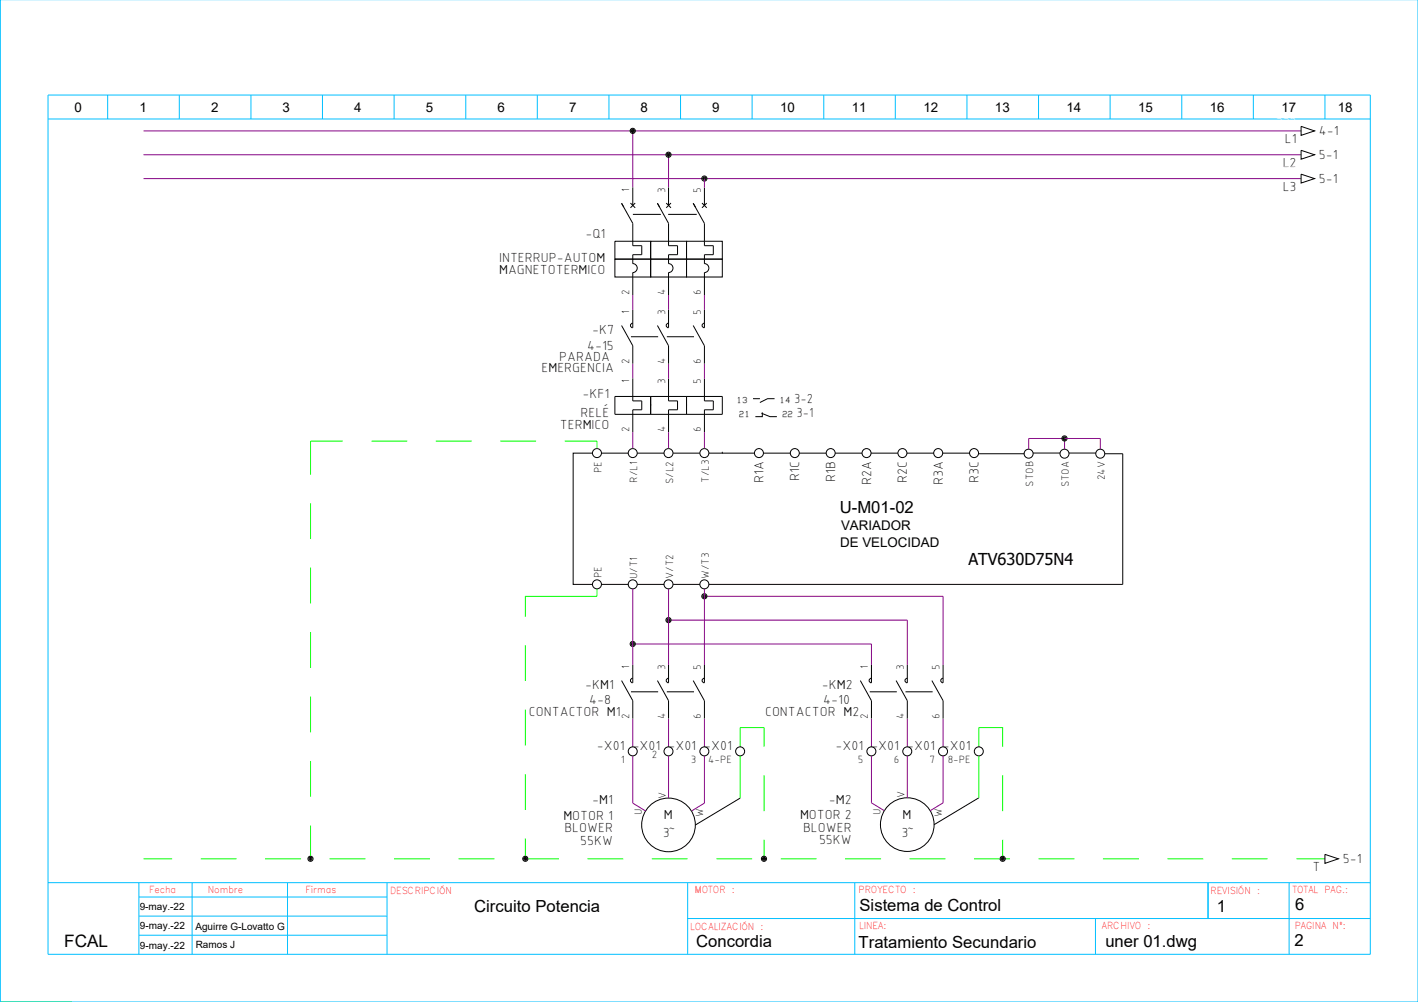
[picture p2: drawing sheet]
<svg xmlns="http://www.w3.org/2000/svg" width="297mm" height="210mm" viewBox="0 0 297 210" stroke-linecap="round" stroke-linejoin="round" font-family="sans-serif">
<g fill="none" stroke="#0f0" stroke-width=".21">
<path d="M71.8 92.4h-6.7v7M77.8 92.4h7.5M91.3 92.4h7.5M104.8 92.4h7.5M118.3 92.4h6.8v1.6M65.1 105.4v7.5M65.1 118.9v7.5M65.1 132.4v7.5M110.1 135.2v7.5M125.1 123.4v1.5h-15v4.3M65.1 145.9v7.5M65.1 159.4v7.5"/>
<path d="M110.1 148.7v7.5M155.1 158.4v8.8M160 156.4v-4h-4.9v4.1M205 158.4v8.7M210 156.4v-4h-5v4.1M30.1 179.9h6M42.1 179.9h7.5M55.5 179.9h7.6M65.1 172.9v7M69.1 179.9h7.5M82.6 179.9h7.5M96.1 179.9h7.5"/>
<path d="M109.6 179.9h7.5M110.1 162.2v7.5M110.1 175.7v4.2M123 179.9h7.6M136.6 179.9h7.4M150.1 179.9h7.5M160 162.4v7.5M160 175.9v4M163.6 179.9h7.5M177 179.9h7.6M190.5 179.9h7.5M204.1 179.9h7.4"/>
<path d="M210 162.4v7.5M210 175.9v4M217.6 179.9h7.5M231 179.9h7.6M244.5 179.9h7.6M258 179.9h7.5M271.6 179.9h5.9M.1 209.9h15"/>
</g>
<g fill="none" stroke="#00bfff" stroke-width=".21">
<path d="M.1 -.1v210h296.9v-210M10.1 19.9h276.9v180h-276.9zM22.5 19.9v5M37.6 19.9v5M52.6 19.9v5M67.5 19.9v5M82.6 19.9v5M97.6 19.9v5M112.6 19.9v5M127.6 19.9v5M142.6 19.9v5M157.6 19.9v5"/>
<path d="M172.6 19.9v5M187.5 19.9v5M202.6 19.9v5M217.6 19.9v5M232.5 19.9v5M247.6 19.9v5M262.6 19.9v5M277.5 19.9v5M10.1 24.9h276.9M10.1 184.9h276.9M29.1 191.9h52M29.1 195.9h52"/>
<path d="M29.1 187.9h52M29.1 184.9v15M40.2 184.9v15M60.2 184.9v15M81.1 184.9v15M144 192.4h143M144 184.9v15M179.1 184.9v15M229.5 192.4v7.5M253.1 184.9v7.5M270.1 184.9v15"/>
</g>
<g fill="none" stroke="#850585" stroke-width=".21">
<path d="M30.1 27.4h242.4M30.1 32.4h242.4M30.1 37.4h242.4M132.6 27.4v11.9M140 32.4v6.9M147.6 37.4v1.9M132.6 61.8v3.1M132.6 76.2v3.1M140 61.8v3.1M140 76.2v3.1M147.6 61.8v3.1M147.6 76.2v3.1"/>
<path d="M132.6 90.5v3.5M140 90.5v3.5M147.6 90.5v3.5M215.5 94.1v-2.2h15v2.2M223 91.9v2.2M132.6 123.4v15.9M132.6 134.9h49.9v4.4M140 123.4v15.9M140 129.9h50.1v9.4M147.6 123.4v15.9M147.6 124.9h50v14.4M132.6 150.5v6"/>
<path d="M132.6 158.4v9.8l2.7 1.7M140 150.5v6M140 158.4v8.8M147.6 158.4v9.8l-2.7 1.7M147.6 150.5v6M182.5 158.4v9.8l2.8 1.6M182.5 150.5v6M190.1 150.5v6M190.1 158.4v8.7M197.6 158.4v9.8l-2.8 1.6M197.6 150.5v6"/>
</g>
<g fill="none" stroke="#000" stroke-width=".21">
<path d="M132.6 39.3v3.7M140 39.3v3.7M147.6 39.3v3.7M272.5 31.5l2.9 .9-2.9 1zM272.5 36.5l2.9 .9-2.9 .9zM272.5 26.5l2.9 .9-2.9 1zM128.8 54.3h7.5v3.7h-7.5zM128.8 50.5h7.5v3.8h-7.5zM130.7 43.4l-.5-.8 2.4 4.2v4.7h1.8v1.9h-1.8v1.8M132.1 42.5l1 1M132.5 55.2a.94 .94 0 0 1 1 1 .94 .94 0 0 1-1 .9l.1 4.7M132.6 44.9h5.8"/>
<path d="M133.1 42.5l-1 1M136.3 54.3h7.5v3.7h-7.5zM136.3 50.5h7.5v3.8h-7.5zM138.2 43.4l-.5-.8 2.3 4.2v4.7h1.9v1.9h-1.9v1.8M139.6 42.5l1 1M140 44.9h6M140 55.2a.94 .94 0 0 1 1 1 .94 .94 0 0 1-1 .9v4.7M140.6 42.5l-1 1M143.8 54.3h7.5v3.7h-7.5zM143.8 50.5h7.5v3.8h-7.5zM145.7 43.4l-.5-.8 2.4 4.2v4.7h1.8v1.9h-1.8v1.8M147.1 42.5l.9 1"/>
<path d="M147.5 55.2a.94 .94 0 0 1 1 1 .94 .94 0 0 1-1 .9M147.6 57.1v4.7M148 42.5l-.9 1M130.2 68.2l2.4 4.2v3.8M132.2 70.5h5.7M132.6 64.9l-.1 3.8a.48 .48 0 0 1-.4-.5 .48 .48 0 0 1 .4-.5M132.6 79.3v4.7h1.8v1.8h-1.8v4.7M137.7 68.2l2.3 4.2v3.8M139.7 70.5h5.7M140 64.9v3.8a.48 .48 0 0 1-.4-.5 .48 .48 0 0 1 .4-.5M140 79.3v4.7h1.9v1.8h-1.9v4.7M145.2 68.2l2.4 4.2v3.8"/>
<path d="M147.5 67.7a.48 .48 0 0 0-.4 .5 .48 .48 0 0 0 .4 .5M147.6 64.9v3.8M147.6 79.3v4.7h1.8v1.8h-1.8v4.7M124.1 94.9h-4v27.5h4M126 94.9h5.6M128.8 83.1h22.5v3.7h-22.5zM133.5 94.9h5.6M136.3 84.9h.1M136.3 83.1v3.7M141 94.9h5.6M143.8 84.9h.1M143.8 83.1v3.7"/>
<path d="M148.5 94.9h9.6M151.3 94.9h.1M157.7 83.5h1.5M159.5 86.6l1.8 .7h1.4M159.7 86.4v.9h-1.5M159.9 94.9h5.7M162.2 83.5h-1.4l-1.6 .8M167.4 94.9h5.7M174.9 94.9h5.7M182.5 94.9h5.6M190 94.9h5.6M197.5 94.9h5.6"/>
<path d="M205 95.1h9.6M216.4 94.9h5.7M223.9 94.9h5.7M231.4 95.1h3.8v27.3h-86.7M126 122.4h5.6M132.6 139.3l-.1 3.7a.48 .48 0 0 1-.4-.4 .48 .48 0 0 1 .4-.5M133.5 122.4h5.6M140 139.3v3.7a.48 .48 0 0 1-.4-.4 .48 .48 0 0 1 .4-.5M141 122.4h5.6M147.6 139.3v3.7M182.5 139.3v3.7a.48 .48 0 0 1-.4-.4 .48 .48 0 0 1 .4-.5M190.1 139.3v3.7a.48 .48 0 0 1-.5-.4 .48 .48 0 0 1 .5-.5"/>
<path d="M197.6 139.3l-.1 3.7a.48 .48 0 0 1-.4-.4 .48 .48 0 0 1 .4-.5M130.2 142.6l2.4 4.2v3.7M132.2 144.9h5.7M137.7 142.6l2.3 4.2v3.7M139.7 144.9h5.7M145.2 142.6l2.4 4.2v3.7M147.5 142.1a.48 .48 0 0 0-.4 .5 .48 .48 0 0 0 .4 .4M180.2 142.6l2.3 4.2v3.7M182.2 144.9h5.7M187.7 142.6l2.4 4.2v3.7M189.7 144.9h5.7M195.2 142.6l2.4 4.2v3.7"/>
<path d="M155.1 167.2l-9.4 5.6M205 167.1l-9.3 5.7M277.5 179l2.9 .9-2.9 1z"/>
<circle cx="132.5" cy="27.4" r=".54"/>
<circle cx="132.5" cy="27.4" r=".33"/>
<circle cx="132.5" cy="27.4" r=".16"/>
<circle cx="140" cy="32.4" r=".54"/>
<circle cx="140" cy="32.4" r=".33"/>
<circle cx="140" cy="32.4" r=".16"/>
<circle cx="147.5" cy="37.4" r=".54"/>
<circle cx="147.5" cy="37.4" r=".33"/>
<circle cx="147.5" cy="37.4" r=".16"/>
<circle cx="125" cy="94.9" r=".94"/>
<circle cx="132.5" cy="94.9" r=".94"/>
<circle cx="140" cy="94.9" r=".94"/>
<circle cx="147.5" cy="94.9" r=".94"/>
<circle cx="159" cy="94.9" r=".94"/>
<circle cx="166.5" cy="94.9" r=".94"/>
<circle cx="174" cy="94.9" r=".94"/>
<circle cx="181.5" cy="94.9" r=".94"/>
<circle cx="189" cy="94.9" r=".94"/>
<circle cx="196.5" cy="94.9" r=".94"/>
<circle cx="204" cy="94.9" r=".94"/>
<circle cx="215.5" cy="95" r=".94"/>
<circle cx="223" cy="95" r=".94"/>
<circle cx="223" cy="91.8" r=".54"/>
<circle cx="223" cy="91.8" r=".33"/>
<circle cx="223" cy="91.8" r=".16"/>
<circle cx="230.5" cy="95" r=".94"/>
<circle cx="125" cy="122.4" r=".94"/>
<circle cx="132.5" cy="122.4" r=".94"/>
<circle cx="132.5" cy="134.9" r=".54"/>
<circle cx="132.5" cy="134.9" r=".33"/>
<circle cx="132.5" cy="134.9" r=".16"/>
<circle cx="140" cy="122.4" r=".94"/>
<circle cx="140" cy="129.9" r=".54"/>
<circle cx="140" cy="129.9" r=".33"/>
<circle cx="140" cy="129.9" r=".16"/>
<circle cx="147.5" cy="122.4" r=".94"/>
<circle cx="147.5" cy="124.9" r=".54"/>
<circle cx="147.5" cy="124.9" r=".33"/>
<circle cx="147.5" cy="124.9" r=".16"/>
<circle cx="132.5" cy="157.4" r=".94"/>
<circle cx="140" cy="157.4" r=".94"/>
<circle cx="147.5" cy="157.4" r=".94"/>
<circle cx="155" cy="157.4" r=".94"/>
<circle cx="182.5" cy="157.4" r=".94"/>
<circle cx="190.1" cy="157.4" r=".94"/>
<circle cx="197.5" cy="157.4" r=".94"/>
<circle cx="205" cy="157.4" r=".94"/>
<circle cx="65" cy="179.9" r=".54"/>
<circle cx="65" cy="179.9" r=".33"/>
<circle cx="65" cy="179.9" r=".16"/>
<circle cx="110" cy="179.9" r=".54"/>
<circle cx="110" cy="179.9" r=".33"/>
<circle cx="110" cy="179.9" r=".16"/>
<circle cx="140" cy="172.8" r="5.6"/>
<circle cx="160" cy="179.9" r=".54"/>
<circle cx="160" cy="179.9" r=".33"/>
<circle cx="160" cy="179.9" r=".16"/>
<circle cx="190.1" cy="172.7" r="5.6"/>
<circle cx="210" cy="179.9" r=".54"/>
<circle cx="210" cy="179.9" r=".33"/>
<circle cx="210" cy="179.9" r=".16"/>
</g>
<text font-size="3.6" x="13.5" y="198.4">FCAL</text>
<g font-size="3.5">
<text x="175.9" y="107.4">U-M01-02</text>
<text x="99.3" y="191">Circuito Potencia</text>
<text x="180.1" y="190.9">Sistema de Control</text>
<text x="254.9" y="191">1</text>
<text x="271.3" y="190.6">6</text>
<text x="145.8" y="198.3">Concordia</text>
<text x="179.9" y="198.5">Tratamiento Secundario</text>
<text x="231.5" y="198.3">uner 01.dwg</text>
<text x="271.2" y="198.1">2</text>
</g>
<text font-size="3.4" x="202.8" y="118.3">ATV630D75N4</text>
<g font-size="2.9" fill="#fff">
<text x="267.2" y="26.7">???</text>
<text x="267.2" y="31.7">???</text>
<text x="267.2" y="36.7">???</text>
</g>
<g font-size="2.9">
<text x="276.3" y="28.4">4-1</text>
<text x="268.7" y="35">L2</text>
<text x="269.1" y="30">L1</text>
<text x="276.3" y="33.4">5-1</text>
<text x="268.7" y="40">L3</text>
<text x="276.3" y="38.3">5-1</text>
<text x="122.7" y="49.9">-Q1</text>
<text x="104.5" y="54.9">INTERRUP-AUTOM</text>
<text x="104.5" y="57.4">MAGNETOTERMICO</text>
<text x="124" y="70">-K7</text>
<text x="113.4" y="77.8">EMERGENCIA</text>
<text x="117.2" y="75.6">PARADA</text>
<text x="123" y="73.4">4-15</text>
<text x="122.1" y="83.4">-KF1</text>
<text x="117.3" y="89.9">TERMICO</text>
<text x="121.6" y="87.4">RELÉ</text>
<text x="166.4" y="84.3">3-2</text>
<text x="166.9" y="87.5">3-1</text>
<text x="159.9" y="101.2" transform="rotate(-90 159.9 101.2)">R1A</text>
<text x="167.4" y="100.8" transform="rotate(-90 167.4 100.8)">R1C</text>
<text x="174.9" y="101" transform="rotate(-90 174.9 101)">R1B</text>
<text x="182.5" y="101.6" transform="rotate(-90 182.5 101.6)">R2A</text>
<text x="190" y="101.2" transform="rotate(-90 190 101.2)">R2C</text>
<text x="197.5" y="101.6" transform="rotate(-90 197.5 101.6)">R3A</text>
<text x="205" y="101.2" transform="rotate(-90 205 101.2)">R3C</text>
<text x="110.8" y="149.9">CONTACTOR M1</text>
<text x="122.6" y="144.3">-KM1</text>
<text x="123.5" y="147.4">4-8</text>
<text x="160.3" y="149.9">CONTACTOR M2</text>
<text x="172.2" y="144.3">-KM2</text>
<text x="172.4" y="147.4">4-10</text>
<text x="125" y="157">-X01 -X01 -X01 -X01</text>
<text x="175" y="157">-X01 -X01 -X01 -X01</text>
<text x="118" y="171.7">MOTOR 1</text>
<text x="124.1" y="168.5">-M1</text>
<text x="139.1" y="171.6">M</text>
<text x="167.6" y="171.6">MOTOR 2</text>
<text x="173.6" y="168.4">-M2</text>
<text x="189.1" y="171.5">M</text>
<text x="118.2" y="174.3">BLOWER</text>
<text x="121.5" y="176.9">55KW</text>
<text x="138.9" y="175.3">3~</text>
<text x="168.2" y="174.3">BLOWER</text>
<text x="171.6" y="176.9">55KW</text>
<text x="188.9" y="175.3">3~</text>
<text x="274.9" y="182.5">T</text>
<text x="281.3" y="180.9">5-1</text>
</g>
<g font-size="2.8">
<text x="15.6" y="23.5">0</text>
<text x="29.2" y="23.5">1</text>
<text x="44.2" y="23.5">2</text>
<text x="59.2" y="23.5">3</text>
<text x="74.2" y="23.5">4</text>
<text x="89.2" y="23.5">5</text>
<text x="104.2" y="23.5">6</text>
<text x="119.2" y="23.5">7</text>
<text x="134.2" y="23.5">8</text>
<text x="149.2" y="23.5">9</text>
<text x="163.4" y="23.5">10</text>
<text x="178.4" y="23.5">11</text>
<text x="193.4" y="23.5">12</text>
<text x="208.4" y="23.5">13</text>
<text x="223.4" y="23.5">14</text>
<text x="238.4" y="23.5">15</text>
<text x="253.4" y="23.5">16</text>
<text x="268.4" y="23.5">17</text>
<text x="280.2" y="23.5">18</text>
<text x="176.2" y="111.1">VARIADOR</text>
<text x="176" y="114.7">DE VELOCIDAD</text>
</g>
<g font-size="2.3">
<text x="131.8" y="40.1" transform="rotate(-90 131.8 40.1)">1</text>
<text x="139.3" y="40.5" transform="rotate(-90 139.3 40.5)">3</text>
<text x="146.8" y="40.5" transform="rotate(-90 146.8 40.5)">5</text>
<text x="131.8" y="65.8" transform="rotate(-90 131.8 65.8)">1</text>
<text x="131.8" y="61.8" transform="rotate(-90 131.8 61.8)">2</text>
<text x="139.3" y="61.8" transform="rotate(-90 139.3 61.8)">4</text>
<text x="146.8" y="61.8" transform="rotate(-90 146.8 61.8)">6</text>
<text x="139.3" y="66.1" transform="rotate(-90 139.3 66.1)">3</text>
<text x="146.8" y="66.1" transform="rotate(-90 146.8 66.1)">5</text>
<text x="131.8" y="76.2" transform="rotate(-90 131.8 76.2)">2</text>
<text x="139.3" y="76.2" transform="rotate(-90 139.3 76.2)">4</text>
<text x="146.8" y="76.2" transform="rotate(-90 146.8 76.2)">6</text>
<text x="131.8" y="80.1" transform="rotate(-90 131.8 80.1)">1</text>
<text x="139.3" y="80.5" transform="rotate(-90 139.3 80.5)">3</text>
<text x="146.8" y="80.5" transform="rotate(-90 146.8 80.5)">5</text>
<text x="131.8" y="90.5" transform="rotate(-90 131.8 90.5)">2</text>
<text x="139.3" y="90.5" transform="rotate(-90 139.3 90.5)">4</text>
<text x="146.8" y="90.5" transform="rotate(-90 146.8 90.5)">6</text>
<text x="126" y="99.1" transform="rotate(-90 126 99.1)">PE</text>
<text x="133.5" y="101.1" transform="rotate(-90 133.5 101.1)">R/L1</text>
<text x="141" y="101.4" transform="rotate(-90 141 101.4)">S/L2</text>
<text x="148.5" y="101.1" transform="rotate(-90 148.5 101.1)">T/L3</text>
<text x="216.4" y="101.9" transform="rotate(-90 216.4 101.9)">STOB</text>
<text x="231.4" y="100.6" transform="rotate(-90 231.4 100.6)">24V</text>
<text x="223.9" y="102.1" transform="rotate(-90 223.9 102.1)">STOA</text>
<text x="126" y="121.1" transform="rotate(-90 126 121.1)">PE</text>
<text x="133.5" y="121.3" transform="rotate(-90 133.5 121.3)">U/T1</text>
<text x="141" y="121.2" transform="rotate(-90 141 121.2)">V/T2</text>
<text x="148.5" y="121.3" transform="rotate(-90 148.5 121.3)">W/T3</text>
<text x="131.8" y="140.1" transform="rotate(-90 131.8 140.1)">1</text>
<text x="139.3" y="140.5" transform="rotate(-90 139.3 140.5)">3</text>
<text x="146.8" y="140.5" transform="rotate(-90 146.8 140.5)">5</text>
<text x="181.8" y="140.1" transform="rotate(-90 181.8 140.1)">1</text>
<text x="189.3" y="140.5" transform="rotate(-90 189.3 140.5)">3</text>
<text x="196.8" y="140.5" transform="rotate(-90 196.8 140.5)">5</text>
<text x="131.8" y="150.5" transform="rotate(-90 131.8 150.5)">2</text>
<text x="139.3" y="150.5" transform="rotate(-90 139.3 150.5)">4</text>
<text x="146.8" y="150.5" transform="rotate(-90 146.8 150.5)">6</text>
<text x="181.8" y="150.5" transform="rotate(-90 181.8 150.5)">2</text>
<text x="189.3" y="150.5" transform="rotate(-90 189.3 150.5)">4</text>
<text x="196.8" y="150.5" transform="rotate(-90 196.8 150.5)">6</text>
<text x="130" y="159.8">1</text>
<text x="136.5" y="158.7">2</text>
<text x="144.7" y="159.8">3</text>
<text x="148.4" y="159.8">4-PE</text>
<text x="179.7" y="159.8">5</text>
<text x="187.2" y="159.8">6</text>
<text x="194.7" y="159.8">7</text>
<text x="198.5" y="159.8">8-PE</text>
<text x="139.5" y="167.3" transform="rotate(-90 139.5 167.3)">V</text>
<text x="189.4" y="167.2" transform="rotate(-90 189.4 167.2)">V</text>
<text x="134.5" y="170.7" transform="rotate(-90 134.5 170.7)">U</text>
<text x="147.3" y="171.2" transform="rotate(-90 147.3 171.2)">W</text>
<text x="184.5" y="170.6" transform="rotate(-90 184.5 170.6)">U</text>
<text x="197.3" y="171.1" transform="rotate(-90 197.3 171.1)">W</text>
</g>
<g font-size="2.1">
<text x="29.3" y="190.6">9-may.-22</text>
<text x="29.3" y="194.6">9-may.-22</text>
<text x="40.9" y="194.8">Aguirre G-Lovatto G</text>
<text x="29.3" y="198.7">9-may.-22</text>
<text x="41" y="198.6">Ramos J</text>
</g>
<g font-size="2" fill="#f00">
<text x="31.2" y="187.2">Fecha</text>
<text x="43.5" y="187.2">Nombre</text>
<text x="64" y="187.2">Firmas</text>
<text x="81.7" y="187.3">DESCRIPCIÓN</text>
<text x="145.5" y="187.1">MOTOR :</text>
<text x="179.9" y="187.1">PROYECTO :</text>
<text x="253.6" y="187.3">REVISIÓN :</text>
<text x="270.7" y="187.1">TOTAL PAG.:</text>
<text x="144.6" y="194.8">LOCALIZACIÓN :</text>
<text x="179.9" y="194.6">LINEA:</text>
<text x="230.8" y="194.6">ARCHIVO :</text>
<text x="271.2" y="194.6">PAGINA Nº:</text>
</g>
<g font-size="1.8">
<text x="154.3" y="84.3">13</text>
<text x="154.8" y="87.5">21</text>
<text x="163.3" y="84.3">14</text>
<text x="163.8" y="87.5">22</text>
</g>
</svg>
